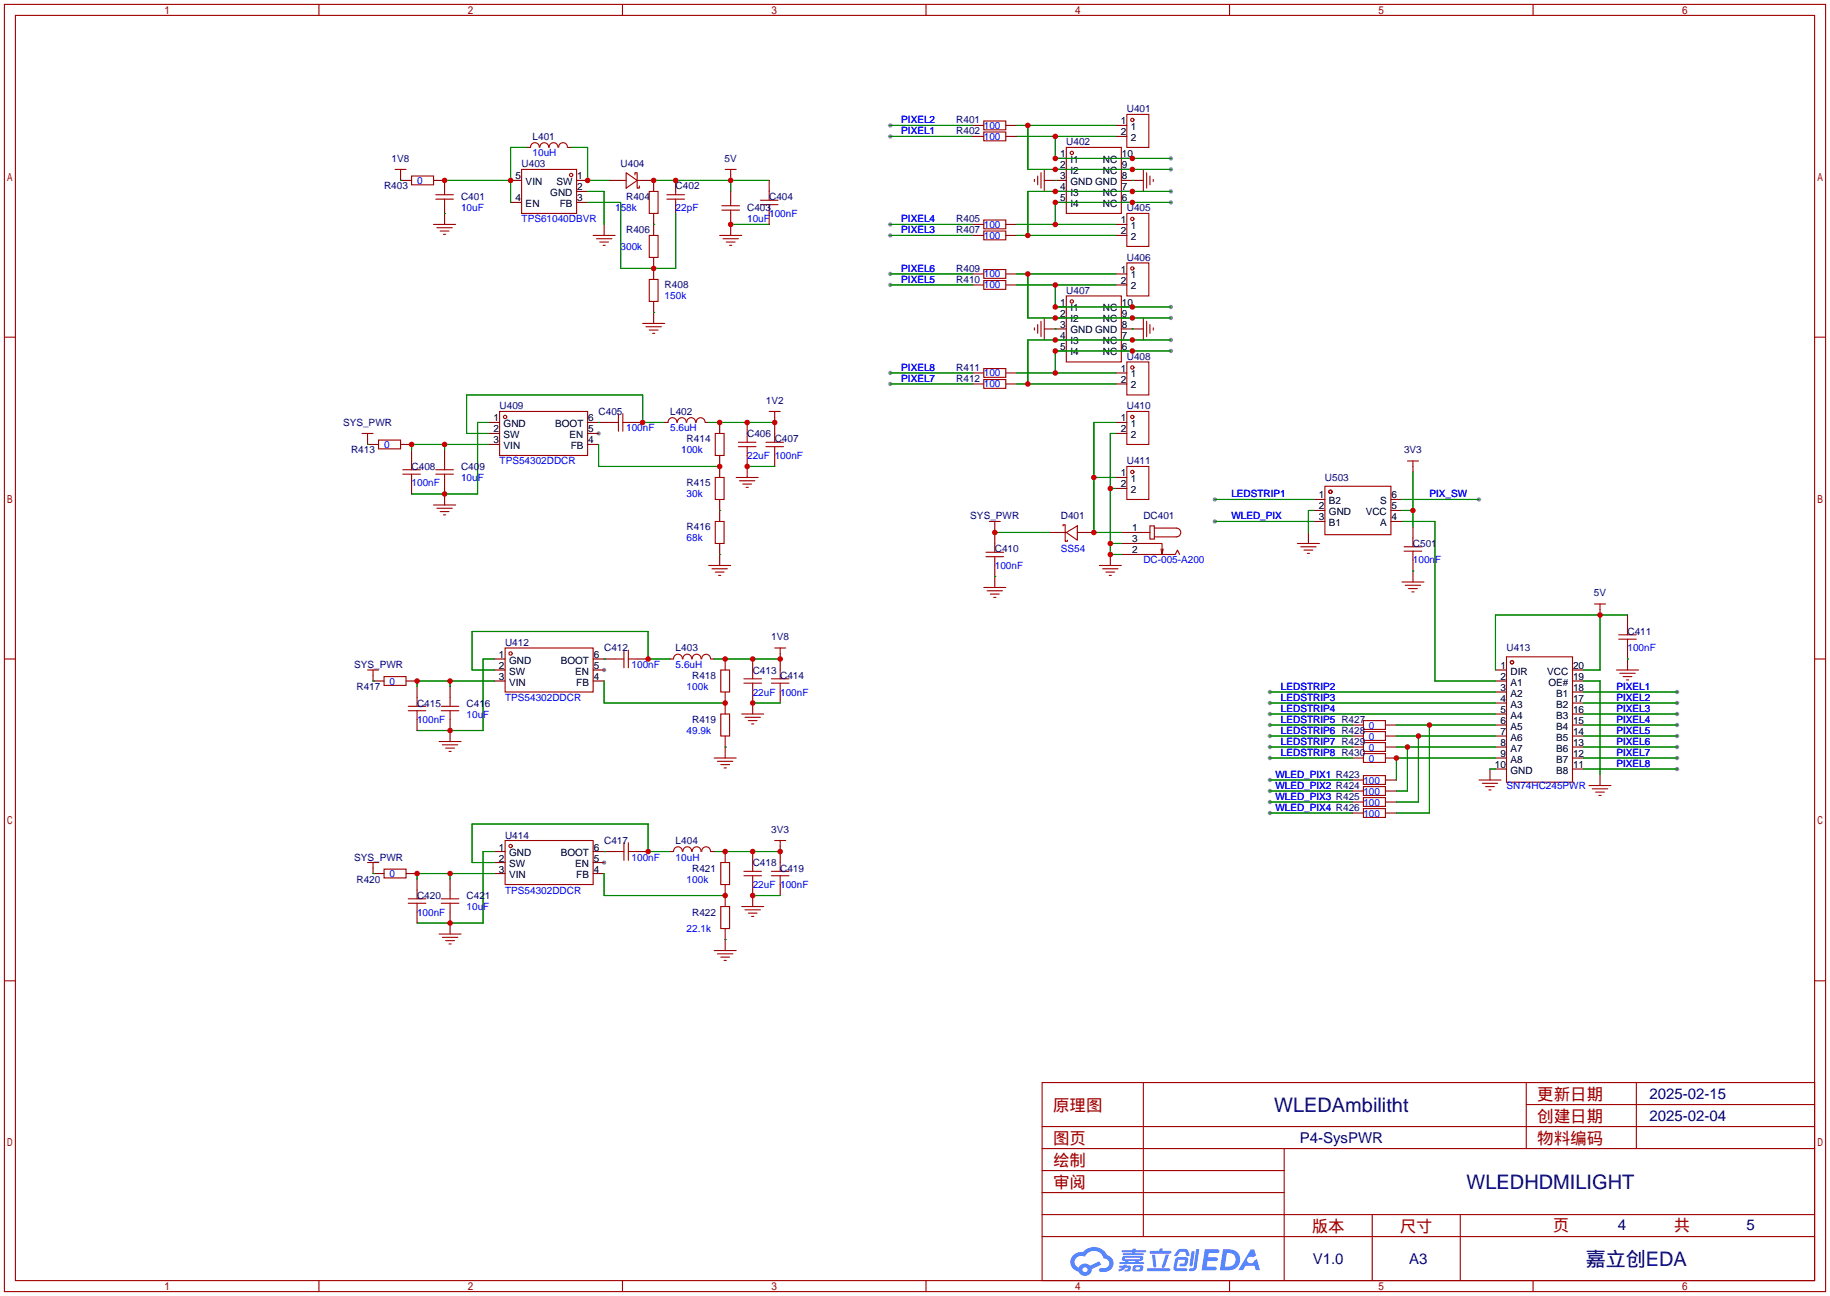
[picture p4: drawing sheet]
<svg xmlns="http://www.w3.org/2000/svg" width="422mm" height="299mm" viewBox="0 0 422 299" stroke-linecap="round" stroke-linejoin="round" font-family="sans-serif">
<g fill="#999">
<circle cx="138.2" cy="100.1" r=".51"/>
<circle cx="139.4" cy="154.7" r=".51"/>
<circle cx="139.4" cy="199.1" r=".51"/>
<circle cx="293.1" cy="159.8" r=".51"/>
<circle cx="293.1" cy="162.3" r=".51"/>
<circle cx="293.1" cy="164.8" r=".51"/>
<circle cx="387.1" cy="159.8" r=".51"/>
<circle cx="387.1" cy="162.3" r=".51"/>
<circle cx="387.1" cy="164.8" r=".51"/>
<circle cx="387.1" cy="167.4" r=".51"/>
<circle cx="387.1" cy="169.9" r=".51"/>
<circle cx="387.1" cy="172.5" r=".51"/>
<circle cx="387.1" cy="175" r=".51"/>
<circle cx="387.1" cy="177.5" r=".51"/>
<circle cx="270.3" cy="36.6" r=".51"/>
<circle cx="270.3" cy="39.1" r=".51"/>
<circle cx="270.3" cy="44.2" r=".51"/>
<circle cx="270.3" cy="46.7" r=".51"/>
<circle cx="205.5" cy="29" r=".51"/>
<circle cx="205.5" cy="31.5" r=".51"/>
<circle cx="205.5" cy="51.8" r=".51"/>
<circle cx="205.5" cy="54.4" r=".51"/>
<circle cx="205.5" cy="63.2" r=".51"/>
<circle cx="205.5" cy="65.8" r=".51"/>
<circle cx="205.5" cy="86.1" r=".51"/>
<circle cx="205.5" cy="88.6" r=".51"/>
<circle cx="341.4" cy="115.3" r=".51"/>
<circle cx="280.4" cy="115.3" r=".51"/>
<circle cx="280.4" cy="120.4" r=".51"/>
<circle cx="293.1" cy="167.4" r=".51"/>
<circle cx="293.1" cy="169.9" r=".51"/>
<circle cx="293.1" cy="172.5" r=".51"/>
<circle cx="293.1" cy="175" r=".51"/>
<circle cx="293.1" cy="180.1" r=".51"/>
<circle cx="293.1" cy="182.6" r=".51"/>
<circle cx="293.1" cy="185.2" r=".51"/>
<circle cx="270.3" cy="78.5" r=".51"/>
<circle cx="293.1" cy="187.7" r=".51"/>
<circle cx="270.3" cy="73.4" r=".51"/>
<circle cx="270.3" cy="70.9" r=".51"/>
<circle cx="270.3" cy="81" r=".51"/>
</g>
<g fill="none" stroke="#a10000" stroke-width=".25">
<path d="M1 1h420.4v297.2h-420.4zM3.6 3.6h415.2v292.1h-415.2zM73.6 1v2.6M143.7 1v2.6M213.7 1v2.6M283.8 1v2.6M353.9 1v2.6M1 77.9h2.6M418.8 77.9h2.6M1 152.1h2.6M418.8 152.1h2.6M1 226.4h2.6"/>
<path d="M418.8 226.4h2.6M240.5 249.9h178.3v45.8h-178.3zM263.9 249.9v35.6M352.3 249.9v15.3M352.3 255h66.5M377.7 249.9v15.3M240.5 270.3h55.9M240.5 265.2h178.3M240.5 275.3h55.9M240.5 260.1h178.3M296.4 265.2v30.5M73.6 295.7v2.5"/>
<path d="M143.7 295.7v2.5M213.7 295.7v2.5M240.5 285.5h178.3M240.5 280.4h178.3M283.8 295.7v2.5M316.7 280.4v15.3M337.1 280.4v15.3M353.9 295.7v2.5"/>
</g>
<g fill="#5487ff">
<path d="M278.1 288.4h2.7a.48 .48 0 0 1 .7 .4 .48 .48 0 0 1-.7 .5h-1.8l-.2 1h1.9a.43 .43 0 0 1 .4 .5 .43 .43 0 0 1-.5 .4h-1.9l-.2 1.2h1.7a.45 .45 0 0 1 .6 .2 .45 .45 0 0 1-.2 .6l-3.2 .1z"/>
<path d="M288.7 288.5h.8l.4 1.4-.7 .4a.84 .84 0 0 0-1.2 .2 .84 .84 0 0 0 .3 1.2 .84 .84 0 0 0 1.1-.4l.1-.3 .6-.3 .7 2.5h-.9l-.3-1h-2.1l-.6 1h-1.1z"/>
<path d="M275.1 288.9h.7l-.5 3.2a.36 .36 0 0 1-.4 .3 .36 .36 0 0 1-.3-.4z"/>
<path d="M276.1 288.4h.7l-.6 4.3a1.13 1.13 0 0 1-1.8 .6l.2-.4 .7-.1 .2-.2z"/>
<path d="M271.8 288.7l.6-.3 1-.1a.77 .77 0 0 1 .9 .6l.3 .9-.2 .2h-.5l-.3-.9-.2-.1h-1l-.7 1h-.6z"/>
<path d="M271.4 290.5l.5-.3h1.7a.81 .81 0 0 1 .7 .5 .81 .81 0 0 1-.2 .9 .81 .81 0 0 1-.9 .8h-.7a.32 .32 0 0 1-.3-.4 .32 .32 0 0 1 .4-.3h.7l.3-.9-1.7 .1-.3 1.9h2.2a.32 .32 0 0 1 .3 .4 .32 .32 0 0 1-.4 .3h-2.3l-.4-.4-.1-.5z"/>
<path d="M264.8 292.8h5a.33 .33 0 0 1 .4 .4 .33 .33 0 0 1-.4 .3h-4.9l-.1-.2z"/>
<path d="M269.1 289.6h.7l-.6 2.1a.98 .98 0 0 1-.8 1l-.3-.3z"/>
<path d="M265.9 289.7h.7l.3 2.6a.34 .34 0 0 1-.3 .3 .34 .34 0 0 1-.4-.2z"/>
<path d="M265.4 288.8h2.2l.2-.6h.6l-.1 .6h1.8a.32 .32 0 0 1 .3 .3 .32 .32 0 0 1-.4 .3h-4.5l-.1-.1z"/>
<path d="M258.4 292.2h.9l.1-.2h.7l-.1 .2h.9l.1 .2-.1 .9-1.3 .2v-.4h.6l.1-.4a.68 .68 0 0 0-.9 .4l-1.1 .5-.2-.5 1-.4h-.8z"/>
<path d="M259 288.6h2.4l.1-.3h.7l-.1 .3h2.2l.3 .3-.3 .2h-2.2l-.1 .3h1.8l.2 .2-.2 .2h-4.5l-.1-.4h2l.1-.3h-2.3l-.1-.1z"/>
<path d="M282.3 288.4l-.7 4.9h1.6a2.5 2.5 0 0 0 3.1-2.5 2.5 2.5 0 0 0-3.1-2.4zM283.2 289.3a1.65 1.65 0 0 1 2 1.7 1.65 1.65 0 0 1-2.2 1.4h-.3z"/>
<path d="M259.1 290.2l-.1 .7 .6 .2 .1 .3h-1.3l.1 .4h5.4l.2-.2-.2-.2h-1.2l.2-.3a.7 .7 0 0 0 .8-.2 .7 .7 0 0 0 0-.9h-4.1zM259.7 290.4l3.5 .1-.2 .3h-3.2zM260.4 291.1h1.7l-.2 .3h-1.4z"/>
<path d="M261.6 292.3a1.05 1.05 0 0 0-.1 1.2 2.91 2.91 0 0 0 2.2-.2 .98 .98 0 0 0 0-1.1l-1.6-.1zM262.2 292.6h.8l.1 .3-.2 .2h-.8z"/>
<path d="M247.8 289.7a2.23 2.23 0 0 0-.6 2.3 2.23 2.23 0 0 0 1.8 1.6 1.58 1.58 0 0 0 1.7 1 1.58 1.58 0 0 0 1.3-1.6l2.2-1-.5-.8-2.1 1a1.65 1.65 0 0 0-2.6 .5 1.47 1.47 0 0 1-.8-2.1 1.47 1.47 0 0 1 2.2-.4 2.3 2.3 0 0 1 2.3-1.4 2.3 2.3 0 0 1 2.1 1.8 1.12 1.12 0 0 1 1.3 1 1.12 1.12 0 0 1-1.2 1.2h-.7a.45 .45 0 0 0-.5 .3 .45 .45 0 0 0 .4 .6 2.21 2.21 0 0 0 2.2-.6 2.21 2.21 0 0 0 .5-2.3 2.13 2.13 0 0 0-1.3-1 3.3 3.3 0 0 0-5.5-.7l-1.2 .1zM249.9 293.2a.57 .57 0 0 1 1.1 0 .57 .57 0 0 1-1.1 0z"/>
</g>
<g fill="none" stroke="#a10000" stroke-width=".25">
<path d="M91.2 39.1h2.5M92.5 39.1v1.3M120.4 39.1h12.7v10.2h-12.7zM122.5 34a1.01 1.01 0 0 1 1-1.1 1.01 1.01 0 0 1 1 1.1M124.6 34a1.01 1.01 0 0 1 1-1.1 1.01 1.01 0 0 1 1 1.1M126.8 34a1.01 1.01 0 0 1 1-1.1 1.01 1.01 0 0 1 1 1.1M129 34a1.01 1.01 0 0 1 1-1.1 1.01 1.01 0 0 1 1 1.1M144.5 39.9l2.6 1.8-2.6 1.7zM167.4 39.1h2.5M168.7 39.1v1.3M227.1 27.9h5.1v2.1h-5.1zM227.1 30.5h5.1v2h-5.1z"/>
<path d="M240.3 39.9v3.5M241 39.1v5.1M246.1 34h12.7v15.3h-12.7zM260.1 26.4h5.1v7.6h-5.1zM263.9 39.1v5.1M264.7 39.9v3.5M95 40.6h5.1v2.1h-5.1zM100.1 51.8h5.1M100.6 46h4M100.6 45h4M100.8 52.6h3.6M101.6 53.3h2"/>
<path d="M102.4 54.1h.5M102.6 44.2v.8M102.6 46v.7M136.9 54.4h5.1M137.7 55.1h3.5M138.4 55.9h2.1M139.2 56.6h.5M143.3 41.7h1.2M146.6 40.4v-.5h.5v3.5h.5v-.5M147.1 41.7h1.2M149.9 44.2h2v5.1h-2zM149.9 54.4h2v5h-2z"/>
<path d="M153.9 46h4.1M153.9 45h4.1M156 44.2v.8M156 46v.7M166.1 54.4h5.1M166.6 48.5h4.1M166.6 47.5h4.1M166.9 55.1h3.5M167.6 55.9h2.1M168.4 56.6h.5M168.7 46.7v.8M168.7 48.5v.8"/>
<path d="M175.5 47.2h4.1M175.5 46.2h4.1M177.5 44.2v2M177.5 47.2v2.1M227.1 50.8h5.1v2h-5.1zM227.1 53.3h5.1v2.1h-5.1zM238.8 41.4v.5M239.5 40.6v2.1M260.1 49.3h5.1v7.6h-5.1zM265.4 40.6v2.1M266.2 41.4v.5M148.3 74.7h5.1"/>
<path d="M149.1 75.4h3.6M149.9 64.5h2v5.1h-2zM149.9 76.2h2M150.6 77h.5M227.1 62.2h5.1v2.1h-5.1zM227.1 64.8h5.1v2h-5.1zM238.8 75.7v.5M239.5 74.9v2.1M240.3 74.2v3.5M241 73.4v5.1M246.1 68.3h12.7v15.3h-12.7zM260.1 60.7h5.1v7.6h-5.1z"/>
<path d="M263.9 73.4v5.1M264.7 74.2v3.5M265.4 74.9v2.1M266.2 75.7v.5M115.3 95h20.3v10.2h-20.3zM140.7 97.5h2M142.7 95.5v4.1M143.8 95.5v4.1M143.8 97.5h2M154.2 97.5a1.01 1.01 0 0 1 1-1.1 1.01 1.01 0 0 1 1 1.1M156.4 97.5a1.01 1.01 0 0 1 1-1.1 1.01 1.01 0 0 1 1 1.1M158.5 97.5a1.01 1.01 0 0 1 1-1.1 1.01 1.01 0 0 1 1 1.1"/>
<path d="M160.7 97.5a1.01 1.01 0 0 1 1-1.1 1.01 1.01 0 0 1 1 1.1M177.5 95h2.6M178.8 95v1.3M227.1 85.1h5.1v2h-5.1zM227.1 87.6h5.1v2.1h-5.1zM260.1 95h5.1v7.6h-5.1zM260.1 83.6h5.1v7.6h-5.1zM83.6 100.1h2.5M84.8 100.1v1.2M87.4 101.6h5.1v2h-5.1zM93 109.5h4M93 108.5h4"/>
<path d="M95 106.4v2.1M95 109.5v2M100.1 116.6h5.1M100.6 109.5h4M100.6 108.5h4M100.8 117.3h3.6M101.6 118.1h2M102.4 118.9h.5M102.6 106.4v2.1M102.6 109.5v2M165.1 100.1h2v5.1h-2zM165.1 110.2h2v5.1h-2z"/>
<path d="M169.9 110.2h5.1M170.4 102.1h4.1M170.4 103.1h4.1M170.7 111h3.5M171.4 111.8h2.1M172.2 112.5h.5M172.5 100.1v2M172.5 103.1v2.1M176.8 102.1h4M176.8 103.1h4M178.8 100.1v2M178.8 103.1v2.1"/>
<path d="M260.1 107.7h5.1v7.6h-5.1zM305.8 112.3h15.3v11.1h-15.3zM324.9 106.4h2.5M326.1 106.4v1.3M163.6 130.6h5.1M164.3 131.3h3.6M165.1 120.4h2v5.1h-2zM165.1 132.1h2M165.9 132.8h.5M227.1 135.6h5.1M227.6 128.5h4M227.6 127.5h4"/>
<path d="M227.8 136.4h3.6M228.3 120.4h2.6M228.6 137.2h2M229.4 137.9h.5M229.6 120.4v1.3M229.6 125.5v2M229.6 128.5v2.1M245.4 121.4v-.2h.5v3.8h.5v-.3M246.1 122.9l2.6-1.5v3.3zM253.7 130.6h5.1M254.5 131.3h3.6M255.3 132.1h2"/>
<path d="M256 132.8h.5M263.9 125.5h4.3v2.5l.3-1.3M263.9 128h7.4l.5-1 .5 1M263.9 122.9h1.5M265.4 121.4h1v3.1h-1zM266.4 121.9h5.1a1.02 1.02 0 0 1 1 1 1.02 1.02 0 0 1-1 1.1h-5.1M268 126.7l.2 1.3M299.5 125.5h5M300.2 126.2h3.6M301 127h2M301.8 127.8h.5M323.6 134.4h5.1"/>
<path d="M324.1 126.2h4.1M324.1 127.3h4.1M324.4 135.1h3.5M325.1 135.9h2.1M325.9 136.7h.5M326.1 124.2v2M326.1 127.3v2M368 139.4h2.6M369.3 139.4v1.3M84.8 154.7h2.6M86.1 154.7v1.3M88.6 156.2h5.1v2h-5.1z"/>
<path d="M116.6 149.6h20.3v10.2h-20.3zM142 152.1h2M144 150.1v4.1M145 150.1v4.1M145 152.1h2.1M155.5 152.1a1.01 1.01 0 0 1 1-1.1 1.01 1.01 0 0 1 1 1.1M157.6 152.1a1.01 1.01 0 0 1 1-1.1 1.01 1.01 0 0 1 1.1 1.1M159.8 152.1a1.01 1.01 0 0 1 1-1.1 1.01 1.01 0 0 1 1 1.1M162 152.1a1.01 1.01 0 0 1 1-1 1.01 1.01 0 0 1 1 1M166.4 154.7h2v5.1h-2zM171.7 156.7h4.1M171.7 157.7h4.1"/>
<path d="M173.7 154.7v2M173.7 157.7v2.1M178.1 156.7h4M178.1 157.7h4M178.8 149.6h2.6M180.1 149.6v1.3M180.1 154.7v2M180.1 157.7v2.1M347.7 151.6h15.3v29h-15.3zM373.1 154.7h5.1M373.6 147.6h4.1M373.6 146.6h4.1"/>
<path d="M373.9 155.4h3.5M374.6 156.2h2.1M375.4 157h.5M375.7 144.5v2.1M375.7 147.6v2M94.2 164.1h4.1M94.2 163.1h4.1M96.3 161v2.1M96.3 164.1v2M101.3 171.2h5.1M101.9 164.1h4M101.9 163.1h4"/>
<path d="M102.1 172h3.6M102.9 172.7h2M103.6 173.5h.5M103.9 161v2.1M103.9 164.1v2M164.8 175h5.1M165.6 175.8h3.6M166.4 164.8h2v5.1h-2zM166.4 176.5h2M167.1 177.3h.5M171.2 164.8h5.1M172 165.6h3.5"/>
<path d="M172.7 166.4h2.1M173.5 167.1h.5M314.7 166.4h5.1v2h-5.1zM314.7 168.9h5.1v2h-5.1zM314.7 171.4h5.1v2.1h-5.1zM314.7 174h5.1v2h-5.1zM314.7 179.1h5.1v2h-5.1zM84.8 199.1h2.6M86.1 199.1v1.3M116.6 194.1h20.3v10.1h-20.3zM142 196.6h2M144 194.6v4"/>
<path d="M145 194.6v4M145 196.6h2.1M155.5 196.6a1.01 1.01 0 0 1 1-1.1 1.01 1.01 0 0 1 1 1.1M157.6 196.6a1.01 1.01 0 0 1 1-1.1 1.01 1.01 0 0 1 1.1 1.1M159.8 196.6a1.01 1.01 0 0 1 1-1.1 1.01 1.01 0 0 1 1 1.1M162 196.6a1.01 1.01 0 0 1 1-1.1 1.01 1.01 0 0 1 1 1.1M166.4 199.1h2v5.1h-2zM173.7 199.1v2.1M178.8 194.1h2.6M180.1 194.1v1.2M180.1 199.1v2.1M314.7 181.6h5.1v2h-5.1z"/>
<path d="M314.7 184.1h5.1v2.1h-5.1zM314.7 186.7h5.1v2h-5.1zM341.4 180.1h5.1M342.1 180.8h3.6M342.9 181.6h2M343.7 182.4h.5M366.8 181.4h5.1M367.5 182.1h3.6M368.3 182.9h2M369.1 183.6h.5M88.6 200.7h5.1v2h-5.1zM94.2 208.5h4.1"/>
<path d="M94.2 207.5h4.1M96.3 205.5v2M96.3 208.5v2.1M101.3 215.6h5.1M101.9 208.5h4M101.9 207.5h4M102.1 216.4h3.6M102.9 217.2h2M103.6 217.9h.5M103.9 205.5v2M103.9 208.5v2.1M164.8 219.5h5.1"/>
<path d="M166.4 209.3h2v5.1h-2zM171.2 209.3h5.1M171.7 201.2h4.1M171.7 202.2h4.1M172 210.1h3.5M172.7 210.8h2.1M173.5 211.6h.5M173.7 202.2v2M178.1 201.2h4M178.1 202.2h4M180.1 202.2v2M165.6 220.2h3.6"/>
<path d="M166.4 221h2M167.1 221.7h.5"/>
<circle cx="247.4" cy="35.3" r=".38"/>
<circle cx="261.4" cy="27.7" r=".38"/>
<circle cx="131.8" cy="40.4" r=".38"/>
<circle cx="261.4" cy="50.5" r=".38"/>
<circle cx="247.4" cy="69.6" r=".38"/>
<circle cx="261.4" cy="62" r=".38"/>
<circle cx="116.6" cy="96.3" r=".38"/>
<circle cx="261.4" cy="84.8" r=".38"/>
<circle cx="261.4" cy="96.3" r=".38"/>
<circle cx="261.4" cy="109" r=".38"/>
<circle cx="307.1" cy="113.5" r=".38"/>
<circle cx="117.9" cy="150.9" r=".38"/>
<circle cx="349" cy="152.9" r=".38"/>
<circle cx="117.9" cy="195.3" r=".38"/>
</g>
<g fill="none" stroke="#870000" stroke-width=".25">
<path d="M121.7 34h.7M131.1 34h.7M224.5 29h2.6M224.5 31.5h2.6M232.2 29h2.5M232.2 31.5h2.5M243.6 36.6h2.5M243.6 39.1h2.5M257.6 29h2.5M257.6 31.5h2.5M258.8 36.6h2.6M258.8 39.1h2.6"/>
<path d="M92.5 40.4v1.3h2.5M100.1 41.7h2.5v2.5M102.6 46.7v5.1M117.9 41.7h2.5M117.9 46.7h2.5M133.1 41.7h2.5M133.1 44.2h2.5M133.1 46.7h2.5M139.4 51.8v2.6M140.7 41.7h2.6M148.3 41.7h2.6v2.5M150.9 49.3v5.1"/>
<path d="M150.9 59.4v5.1M156 41.7v2.5M156 46.7v2.6M168.7 40.4v1.3M168.7 44.2v2.5M168.7 49.3v5.1M177.5 41.7v2.5M177.5 49.3v2.5M224.5 51.8h2.6M224.5 54.4h2.6M232.2 51.8h2.5M232.2 54.4h2.5"/>
<path d="M241 41.7h5.1M243.6 44.2h2.5M243.6 46.7h2.5M257.6 51.8h2.5M257.6 54.4h2.5M258.8 41.7h5.1M258.8 44.2h2.6M258.8 46.7h2.6M150.9 69.6v5.1M224.5 63.2h2.6M224.5 65.8h2.6M232.2 63.2h2.5"/>
<path d="M232.2 65.8h2.5M241 75.9h5.1M243.6 70.9h2.5M243.6 73.4h2.5M243.6 78.5h2.5M257.6 63.2h2.5M257.6 65.8h2.5M258.8 70.9h2.6M258.8 73.4h2.6M258.8 75.9h5.1M258.8 78.5h2.6M112.8 97.5h2.5"/>
<path d="M135.6 97.5h5.1M145.8 97.5h2.5M153.4 97.5h.8M162.8 97.5h.8M166.1 97.5v2.6M172.5 97.5v2.6M178.8 96.3v3.8M224.5 86.1h2.6M224.5 88.6h2.6M232.2 86.1h2.5M232.2 88.6h2.5M243.6 81h2.5"/>
<path d="M257.6 97.5h2.5M257.6 86.1h2.5M257.6 88.6h2.5M258.8 81h2.6M84.8 101.3v1.3h2.6M92.5 102.6h2.5M95 103.9v2.5M95 111.5v2.5M102.6 103.9v2.5M102.6 111.5v5.1M112.8 100.1h2.5M112.8 102.6h2.5"/>
<path d="M135.6 100.1h2.6M135.6 102.6h2.6M166.1 105.2v5M166.1 115.3v5.1M172.5 105.2v5M178.8 105.2v2.5M257.6 100.1h2.5M257.6 110.2h2.5M257.6 112.8h2.5M303.3 115.3h2.5M303.3 117.9h2.5M321.1 115.3h2.5"/>
<path d="M321.1 117.9h2.5M326.1 107.7v1.3M166.1 125.5v5.1M229.6 121.7v3.8M229.6 130.6v5M242.3 122.9h3.8M248.7 122.9h3.8M256.3 128v2.6M258.8 125.5h5.1M258.8 128h5.1M258.8 122.9h5.1M302 122.9v2.6"/>
<path d="M303.3 120.4h2.5M321.1 120.4h2.5M326.1 121.7v2.5M326.1 129.3v5.1M86.1 156v1.2h2.5M93.7 157.2h2.6M96.3 158.5v2.5M103.9 158.5v2.5M114 152.1h2.6M114 154.7h2.6M114 157.2h2.6M136.9 152.1h5.1"/>
<path d="M136.9 154.7h2.5M136.9 157.2h2.5M147.1 152.1h2.5M154.7 152.1h.7M164.1 152.1h.7M167.4 152.1v2.6M167.4 159.8v5M173.7 152.1v2.6M173.7 159.8v5M180.1 150.9v3.8M180.1 159.8v2.5M345.2 154.7h2.5"/>
<path d="M345.2 157.2h2.5M345.2 159.8h2.5M363 154.7h2.5M363 157.2h2.5M363 159.8h2.5M369.3 140.7v1.3M375.7 142v2.5M375.7 149.6v5.1M96.3 166.1v2.6M103.9 166.1v5.1M167.4 169.9v5.1M312.2 167.4h2.5"/>
<path d="M312.2 169.9h2.5M312.2 172.5h2.5M312.2 175h2.5M319.8 167.4h2.5M319.8 169.9h2.5M319.8 172.5h2.5M319.8 175h2.5M343.9 177.5v2.6M345.2 162.3h2.5M345.2 164.8h2.5M345.2 167.4h2.5M345.2 169.9h2.5"/>
<path d="M345.2 172.5h2.5M345.2 175h2.5M345.2 177.5h2.5M363 162.3h2.5M363 164.8h2.5M363 167.4h2.5M363 169.9h2.5M363 172.5h2.5M363 175h2.5M363 177.5h2.5M369.3 178.8v2.6M114 196.6h2.6"/>
<path d="M114 199.1h2.6M136.9 196.6h5.1M136.9 199.1h2.5M147.1 196.6h2.5M154.7 196.6h.7M164.1 196.6h.7M167.4 196.6v2.5M173.7 196.6v2.5M180.1 195.3v3.8M312.2 180.1h2.5M312.2 182.6h2.5M312.2 185.2h2.5"/>
<path d="M312.2 187.7h2.5M319.8 180.1h2.5M319.8 182.6h2.5M319.8 185.2h2.5M319.8 187.7h2.5M86.1 200.4v1.3h2.5M93.7 201.7h2.6M96.3 202.9v2.6M96.3 210.6v2.5M103.9 202.9v2.6M103.9 210.6v5M114 201.7h2.6"/>
<path d="M136.9 201.7h2.5M167.4 204.2v5.1M167.4 214.4v5.1M173.7 204.2v5.1M180.1 204.2v2.6"/>
</g>
<g fill="none" stroke="#008700" stroke-width=".25">
<path d="M121.7 34h-3.8v12.7M131.8 34h3.8v7.7h5.1M205.5 31.5h19M205.5 29h19M234.7 31.5h22.9M234.7 29h22.9M237.2 29v10.1h33.1M243.6 31.5v5.1h26.7M92.5 41.7h.1M102.6 49.3h.1M102.6 41.7h15.3M135.6 44.2h3.8v7.6"/>
<path d="M135.6 46.7h7.7v15.3h12.7v-12.7M150.9 51.8h.1M150.9 41.7h26.6M168.7 41.7v2.5M168.7 51.8h8.8M205.5 51.8h19M205.5 54.4h19M234.7 51.8h22.9M234.7 54.4h22.9M243.6 41.7h.1M261.4 41.7h.1M270.3 44.2h-33.1v10.2"/>
<path d="M270.3 46.7h-26.7v5.1M150.9 72.1h.1M205.5 63.2h19M205.5 65.8h19M234.7 63.2h22.9M234.7 65.8h22.9M237.2 63.2v10.2h33.1M243.6 75.9h.1M243.6 65.8v5.1h26.7M261.4 75.9h.1M270.3 78.5h-33.1v10.1M112.8 97.5h-2.6v16.5h-15.2"/>
<path d="M138.2 97.5h.1M153.4 97.5h-5.1v-6.3h-40.6v8.9h5.1M163.6 97.5h15.2M205.5 86.1h19M205.5 88.6h19M234.7 86.1h22.9M234.7 88.6h22.9M257.6 97.5h-5.1v25.4h6.3M270.3 81h-26.7v5.1M84.8 102.6h.1M102.6 102.6v1.3M112.8 102.6h-17.8v1.3"/>
<path d="M138.2 102.6v5.1h27.9M166.1 117.9h.1M172.5 107.7h6.3M252.5 110.2h5.1M256.3 112.8h1.3M257.6 100.1h-1.3v27.9h2.5M280.4 115.3h22.9M303.3 117.9h-1.3v5M323.6 115.3h17.8M323.6 117.9h2.5M326.1 109v12.7M166.1 128h.1"/>
<path d="M229.6 133.1h.1M229.6 122.9h12.7M256.3 125.5h2.5M280.4 120.4h22.9M323.6 120.4h7.6v36.8h14M326.1 131.8h.1M86.1 157.2h.1M103.9 157.2v1.3M114 152.1h-2.5v16.6h-15.2M114 157.2h-17.7v1.3M139.4 152.1h.1M139.4 157.2v5.1h28"/>
<path d="M154.7 152.1h-5.1v-6.3h-40.6v8.9h5M164.8 152.1h15.3M293.1 159.8h52.1M365.5 157.2h3.8v21.6M365.5 159.8h21.6M369.3 142v12.7h-3.8M375.7 152.1h.1M375.7 142h-30.5v12.7M167.4 172.5h.1M173.7 162.3h6.4M293.1 162.3h52.1M293.1 164.8h52.1"/>
<path d="M293.1 167.4h19.1M293.1 169.9h19.1M293.1 172.5h19.1M293.1 175h19.1M322.3 167.4h22.9M322.3 169.9h22.9M322.3 172.5h22.9M324.9 172.5v10.1h-2.6M327.4 169.9v15.3h-5.1M329.9 167.4v20.3h-7.6M343.9 177.5h1.3M345.2 175h-22.9v5.1"/>
<path d="M365.5 162.3h21.6M365.5 177.5h21.6M365.5 164.8h21.6M365.5 167.4h21.6M365.5 169.9h21.6M365.5 172.5h21.6M365.5 175h21.6M114 196.6h-2.5v16.5h-15.2M139.4 196.6h.1M154.7 196.6h-5.1v-6.4h-40.6v8.9h5M164.8 196.6h15.3M293.1 187.7h19.1"/>
<path d="M293.1 185.2h19.1M293.1 182.6h19.1M293.1 180.1h19.1M86.1 201.7h.1M103.9 201.7v1.2M114 201.7h-17.7v1.2M139.4 201.7v5.1h28M167.4 216.9h.1M173.7 206.8h6.4"/>
</g>
<g fill="#c00">
<circle cx="102.6" cy="114" r=".63"/>
<circle cx="102.6" cy="102.6" r=".63"/>
<circle cx="95" cy="102.6" r=".63"/>
<circle cx="148.3" cy="97.5" r=".63"/>
<circle cx="172.5" cy="107.7" r=".63"/>
<circle cx="172.5" cy="97.5" r=".63"/>
<circle cx="178.8" cy="97.5" r=".63"/>
<circle cx="166.1" cy="97.5" r=".63"/>
<circle cx="166.1" cy="107.7" r=".63"/>
<circle cx="103.9" cy="168.7" r=".63"/>
<circle cx="103.9" cy="157.2" r=".63"/>
<circle cx="96.3" cy="157.2" r=".63"/>
<circle cx="149.6" cy="152.1" r=".63"/>
<circle cx="173.7" cy="162.3" r=".63"/>
<circle cx="173.7" cy="152.1" r=".63"/>
<circle cx="180.1" cy="152.1" r=".63"/>
<circle cx="167.4" cy="152.1" r=".63"/>
<circle cx="167.4" cy="162.3" r=".63"/>
<circle cx="103.9" cy="213.1" r=".63"/>
<circle cx="103.9" cy="201.7" r=".63"/>
<circle cx="96.3" cy="201.7" r=".63"/>
<circle cx="149.6" cy="196.6" r=".63"/>
<circle cx="173.7" cy="206.8" r=".63"/>
<circle cx="173.7" cy="196.6" r=".63"/>
<circle cx="180.1" cy="196.6" r=".63"/>
<circle cx="167.4" cy="196.6" r=".63"/>
<circle cx="167.4" cy="206.8" r=".63"/>
<circle cx="117.9" cy="41.7" r=".63"/>
<circle cx="102.6" cy="41.7" r=".63"/>
<circle cx="135.6" cy="41.7" r=".63"/>
<circle cx="156" cy="41.7" r=".63"/>
<circle cx="150.9" cy="41.7" r=".63"/>
<circle cx="168.7" cy="41.7" r=".63"/>
<circle cx="168.7" cy="51.8" r=".63"/>
<circle cx="150.9" cy="62" r=".63"/>
<circle cx="369.3" cy="142" r=".63"/>
<circle cx="243.6" cy="31.5" r=".63"/>
<circle cx="243.6" cy="36.6" r=".63"/>
<circle cx="261.4" cy="36.6" r=".63"/>
<circle cx="237.2" cy="29" r=".63"/>
<circle cx="243.6" cy="39.1" r=".63"/>
<circle cx="261.4" cy="39.1" r=".63"/>
<circle cx="261.4" cy="44.2" r=".63"/>
<circle cx="243.6" cy="44.2" r=".63"/>
<circle cx="237.2" cy="54.4" r=".63"/>
<circle cx="243.6" cy="46.7" r=".63"/>
<circle cx="243.6" cy="51.8" r=".63"/>
<circle cx="261.4" cy="46.7" r=".63"/>
<circle cx="229.6" cy="122.9" r=".63"/>
<circle cx="256.3" cy="125.5" r=".63"/>
<circle cx="256.3" cy="128" r=".63"/>
<circle cx="256.3" cy="112.8" r=".63"/>
<circle cx="252.5" cy="110.2" r=".63"/>
<circle cx="252.5" cy="122.9" r=".63"/>
<circle cx="326.1" cy="117.9" r=".63"/>
<circle cx="329.9" cy="167.4" r=".63"/>
<circle cx="327.4" cy="169.9" r=".63"/>
<circle cx="324.9" cy="172.5" r=".63"/>
<circle cx="322.3" cy="175" r=".63"/>
<circle cx="243.6" cy="78.5" r=".63"/>
<circle cx="261.4" cy="78.5" r=".63"/>
<circle cx="237.2" cy="88.6" r=".63"/>
<circle cx="261.4" cy="73.4" r=".63"/>
<circle cx="243.6" cy="73.4" r=".63"/>
<circle cx="237.2" cy="63.2" r=".63"/>
<circle cx="261.4" cy="70.9" r=".63"/>
<circle cx="243.6" cy="70.9" r=".63"/>
<circle cx="243.6" cy="65.8" r=".63"/>
<circle cx="261.4" cy="81" r=".63"/>
<circle cx="243.6" cy="81" r=".63"/>
<circle cx="243.6" cy="86.1" r=".63"/>
</g>
<g font-size="4.6" fill="#000080">
<text x="294.1" y="256.6">WLEDAmbilitht</text>
<text x="338.5" y="274.4">WLEDHDMILIGHT</text>
<text x="366" y="292.2">嘉立创EDA</text>
</g>
<g font-size="3.8" fill="#a00000">
<text x="243.1" y="256.5">原理图</text>
<text x="354.8" y="254">更新日期</text>
<text x="354.8" y="259.1">创建日期</text>
<text x="243.1" y="269.2">绘制</text>
<text x="243.1" y="264.2">图页</text>
<text x="354.8" y="264.2">物料编码</text>
<text x="243.1" y="274.3">审阅</text>
<text x="302.8" y="284.5">版本</text>
<text x="323.1" y="284.5">尺寸</text>
<text x="358.4" y="284.2">页</text>
<text x="386.3" y="284.2">共</text>
</g>
<g font-size="3.5" fill="#000080">
<text x="380.7" y="253.7">2025-02-15</text>
<text x="300" y="263.8">P4-SysPWR</text>
<text x="380.7" y="258.8">2025-02-04</text>
<text x="373.4" y="283.9">4</text>
<text x="403.2" y="283.9">5</text>
<text x="303" y="291.8">V1.0</text>
<text x="325.3" y="291.8">A3</text>
</g>
<g font-size="2.3" fill="#00f">
<text x="208" y="28.5">PIXEL2</text>
<text x="227.1" y="29.8">100</text>
<text x="208" y="31">PIXEL1</text>
<text x="227.1" y="32.3">100</text>
<text x="122.9" y="36.1">10uH</text>
<text x="96.3" y="42.5">0</text>
<text x="106.4" y="48.8">10uF</text>
<text x="120.4" y="51.4">TPS61040DBVR</text>
<text x="142" y="48.8">158k</text>
<text x="156" y="48.8">22pF</text>
<text x="172.5" y="51.4">10uF</text>
<text x="177.5" y="50.1">100nF</text>
<text x="208" y="51.4">PIXEL4</text>
<text x="208" y="53.9">PIXEL3</text>
<text x="227.1" y="52.6">100</text>
<text x="143.3" y="57.7">300k</text>
<text x="227.1" y="55.2">100</text>
<text x="208" y="62.8">PIXEL6</text>
<text x="208" y="65.3">PIXEL5</text>
<text x="227.1" y="64.1">100</text>
<text x="153.4" y="69.1">150k</text>
<text x="227.1" y="66.6">100</text>
<text x="208" y="85.6">PIXEL8</text>
<text x="208" y="88.2">PIXEL7</text>
<text x="227.1" y="86.9">100</text>
<text x="227.1" y="89.5">100</text>
<text x="144.5" y="99.6">100nF</text>
<text x="154.7" y="99.6">5.6uH</text>
<text x="88.6" y="103.4">0</text>
<text x="115.3" y="107.2">TPS54302DDCR</text>
<text x="157.2" y="104.7">100k</text>
<text x="172.5" y="106">22uF</text>
<text x="178.8" y="106">100nF</text>
<text x="95" y="112.3">100nF</text>
<text x="106.4" y="111">10uF</text>
<text x="158.5" y="114.9">30k</text>
<text x="284.2" y="114.9">LEDSTRIP1</text>
<text x="284.2" y="119.9">WLED_PIX</text>
<text x="329.9" y="114.9">PIX_SW</text>
<text x="158.5" y="125">68k</text>
<text x="229.6" y="131.4">100nF</text>
<text x="244.9" y="127.6">SS54</text>
<text x="263.9" y="130.1">DC-005-A200</text>
<text x="326.1" y="130.1">100nF</text>
<text x="145.8" y="154.2">100nF</text>
<text x="156" y="154.2">5.6uH</text>
<text x="375.7" y="150.4">100nF</text>
<text x="89.9" y="158">0</text>
<text x="116.6" y="161.8">TPS54302DDCR</text>
<text x="158.5" y="159.3">100k</text>
<text x="173.7" y="160.6">22uF</text>
<text x="180.1" y="160.6">100nF</text>
<text x="295.7" y="159.3">LEDSTRIP2</text>
<text x="295.7" y="161.8">LEDSTRIP3</text>
<text x="373.1" y="159.3">PIXEL1</text>
<text x="373.1" y="161.8">PIXEL2</text>
<text x="96.3" y="166.9">100nF</text>
<text x="107.7" y="165.7">10uF</text>
<text x="295.7" y="164.4">LEDSTRIP4</text>
<text x="295.7" y="166.9">LEDSTRIP5 R427</text>
<text x="373.1" y="164.4">PIXEL3</text>
<text x="373.1" y="166.9">PIXEL4</text>
<text x="158.5" y="169.5">49.9k</text>
<text x="295.7" y="169.5">LEDSTRIP6 R428</text>
<text x="295.7" y="172">LEDSTRIP7 R429</text>
<text x="316" y="168.2">0</text>
<text x="316" y="170.7">0</text>
<text x="316" y="173.3">0</text>
<text x="373.1" y="169.5">PIXEL5</text>
<text x="373.1" y="172">PIXEL6</text>
<text x="294.4" y="179.6">WLED_PIX1 R423</text>
<text x="295.7" y="174.5">LEDSTRIP8 R430</text>
<text x="316" y="175.8">0</text>
<text x="373.1" y="174.5">PIXEL7</text>
<text x="373.1" y="177.1">PIXEL8</text>
<text x="294.4" y="182.2">WLED_PIX2 R424</text>
<text x="294.4" y="184.7">WLED_PIX3 R425</text>
<text x="314.7" y="180.9">100</text>
<text x="314.7" y="183.4">100</text>
<text x="314.7" y="186">100</text>
<text x="347.7" y="182.2">SN74HC245PWR</text>
<text x="294.4" y="187.2">WLED_PIX4 R426</text>
<text x="314.7" y="188.5">100</text>
<text x="89.9" y="202.5">0</text>
<text x="145.8" y="198.7">100nF</text>
<text x="156" y="198.7">10uH</text>
<text x="158.5" y="203.8">100k</text>
<text x="116.6" y="206.3">TPS54302DDCR</text>
<text x="173.7" y="205">22uF</text>
<text x="180.1" y="205">100nF</text>
<text x="96.3" y="211.4">100nF</text>
<text x="107.7" y="210.1">10uF</text>
<text x="158.5" y="215.2">22.1k</text>
</g>
<g font-size="2.3" fill="#000080">
<text x="220.7" y="28.5">R401</text>
<text x="260.1" y="26">U401</text>
<text x="122.9" y="32.3">L401</text>
<text x="220.7" y="31">R402</text>
<text x="246.1" y="33.6">U402</text>
<text x="90.4" y="37.4">1V8</text>
<text x="120.4" y="38.7">U403</text>
<text x="143.3" y="38.7">U404</text>
<text x="167.2" y="37.4">5V</text>
<text x="88.6" y="43.7">R403</text>
<text x="106.4" y="46.3">C401</text>
<text x="144.5" y="46.3">R404</text>
<text x="156" y="43.7">C402</text>
<text x="177.5" y="46.3">C404</text>
<text x="144.5" y="53.9">R406</text>
<text x="172.5" y="48.8">C403</text>
<text x="220.7" y="51.4">R405</text>
<text x="220.7" y="53.9">R407</text>
<text x="260.1" y="48.8">U405</text>
<text x="220.7" y="62.8">R409</text>
<text x="220.7" y="65.3">R410</text>
<text x="260.1" y="60.2">U406</text>
<text x="153.4" y="66.6">R408</text>
<text x="246.1" y="67.9">U407</text>
<text x="260.1" y="83.1">U408</text>
<text x="220.7" y="85.6">R411</text>
<text x="220.7" y="88.2">R412</text>
<text x="115.3" y="94.5">U409</text>
<text x="138.2" y="95.8">C405</text>
<text x="154.7" y="95.8">L402</text>
<text x="176.8" y="93.3">1V2</text>
<text x="260.1" y="94.5">U410</text>
<text x="79.2" y="98.3">SYS_PWR</text>
<text x="172.5" y="100.9">C406</text>
<text x="81" y="104.7">R413</text>
<text x="158.5" y="102.2">R414</text>
<text x="178.8" y="102.2">C407</text>
<text x="260.1" y="107.2">U411</text>
<text x="324.1" y="104.7">3V3</text>
<text x="95" y="108.5">C408</text>
<text x="106.4" y="108.5">C409</text>
<text x="158.5" y="112.3">R415</text>
<text x="305.8" y="111">U503</text>
<text x="224" y="119.9">SYS_PWR</text>
<text x="244.9" y="119.9">D401</text>
<text x="263.9" y="119.9">DC401</text>
<text x="158.5" y="122.5">R416</text>
<text x="229.6" y="127.6">C410</text>
<text x="326.1" y="126.3">C501</text>
<text x="367.9" y="137.7">5V</text>
<text x="116.6" y="149.1">U412</text>
<text x="178" y="147.9">1V8</text>
<text x="375.7" y="146.6">C411</text>
<text x="81.7" y="154.2">SYS_PWR</text>
<text x="139.4" y="150.4">C412</text>
<text x="156" y="150.4">L403</text>
<text x="173.7" y="155.5">C413</text>
<text x="347.7" y="150.4">U413</text>
<text x="82.3" y="159.3">R417</text>
<text x="159.8" y="156.8">R418</text>
<text x="180.1" y="156.8">C414</text>
<text x="96.3" y="163.1">C415</text>
<text x="107.7" y="163.1">C416</text>
<text x="159.8" y="166.9">R419</text>
<text x="116.6" y="193.6">U414</text>
<text x="139.4" y="194.9">C417</text>
<text x="156" y="194.9">L404</text>
<text x="178" y="192.3">3V3</text>
<text x="81.7" y="198.7">SYS_PWR</text>
<text x="82.3" y="203.8">R420</text>
<text x="159.8" y="201.2">R421</text>
<text x="173.7" y="199.9">C418</text>
<text x="180.1" y="201.2">C419</text>
<text x="96.3" y="207.6">C420</text>
<text x="107.7" y="207.6">C421</text>
<text x="159.8" y="211.4">R422</text>
</g>
<g font-size="2.3">
<text x="258.7" y="28.7">1</text>
<text x="261" y="30">1</text>
<text x="258.7" y="31.3">2</text>
<text x="261" y="32.5">2</text>
<text x="119" y="41.4">5</text>
<text x="133.2" y="41.4">1</text>
<text x="244.7" y="36.3">1</text>
<text x="244.7" y="38.9">2</text>
<text x="244.7" y="41.4">3</text>
<text x="247.1" y="37.6">I1</text>
<text x="247.1" y="40.2">I2</text>
<text x="254.6" y="40.2">NC</text>
<text x="254.6" y="37.6">NC</text>
<text x="259" y="41.4">8</text>
<text x="259" y="38.9">9</text>
<text x="259" y="36.3">10</text>
<text x="119" y="46.5">4</text>
<text x="121.3" y="47.8">EN</text>
<text x="121.3" y="42.7">VIN</text>
<text x="127" y="45.2">GND</text>
<text x="128.4" y="42.7">SW</text>
<text x="129.2" y="47.8">FB</text>
<text x="133.2" y="44">2</text>
<text x="133.2" y="46.5">3</text>
<text x="244.7" y="44">4</text>
<text x="244.7" y="46.5">5</text>
<text x="247.1" y="42.7">GND GND</text>
<text x="247.1" y="45.2">I3</text>
<text x="247.1" y="47.8">I4</text>
<text x="254.6" y="47.8">NC</text>
<text x="254.6" y="45.2">NC</text>
<text x="259" y="46.5">6</text>
<text x="259" y="44">7</text>
<text x="258.7" y="51.6">1</text>
<text x="261" y="52.9">1</text>
<text x="258.7" y="54.1">2</text>
<text x="261" y="55.4">2</text>
<text x="258.7" y="63">1</text>
<text x="258.7" y="65.6">2</text>
<text x="261" y="64.3">1</text>
<text x="244.7" y="70.6">1</text>
<text x="247.1" y="71.9">I1</text>
<text x="254.6" y="71.9">NC</text>
<text x="259" y="70.6">10</text>
<text x="261" y="66.8">2</text>
<text x="244.7" y="73.2">2</text>
<text x="244.7" y="75.7">3</text>
<text x="247.1" y="74.4">I2</text>
<text x="247.1" y="77">GND GND</text>
<text x="254.6" y="74.4">NC</text>
<text x="259" y="75.7">8</text>
<text x="259" y="73.2">9</text>
<text x="244.7" y="78.3">4</text>
<text x="244.7" y="80.8">5</text>
<text x="247.1" y="79.5">I3</text>
<text x="247.1" y="82.1">I4</text>
<text x="254.6" y="82.1">NC</text>
<text x="254.6" y="79.5">NC</text>
<text x="259" y="80.8">6</text>
<text x="259" y="78.3">7</text>
<text x="258.7" y="85.9">1</text>
<text x="258.7" y="88.4">2</text>
<text x="261" y="87.1">1</text>
<text x="261" y="89.7">2</text>
<text x="113.9" y="97.3">1</text>
<text x="113.9" y="99.8">2</text>
<text x="116.3" y="98.6">GND</text>
<text x="116.3" y="101.1">SW</text>
<text x="128.2" y="98.6">BOOT</text>
<text x="131.5" y="101.1">EN</text>
<text x="135.8" y="99.8">5</text>
<text x="135.8" y="97.3">6</text>
<text x="258.7" y="97.3">1</text>
<text x="258.7" y="99.8">2</text>
<text x="261" y="98.6">1</text>
<text x="261" y="101.1">2</text>
<text x="113.9" y="102.4">3</text>
<text x="116.3" y="103.7">VIN</text>
<text x="131.7" y="103.7">FB</text>
<text x="135.8" y="102.4">4</text>
<text x="258.7" y="110">1</text>
<text x="258.7" y="112.5">2</text>
<text x="261" y="111.3">1</text>
<text x="261" y="113.8">2</text>
<text x="304.4" y="115.1">1</text>
<text x="304.4" y="117.6">2</text>
<text x="306.8" y="116.4">B2</text>
<text x="306.8" y="118.9">GND</text>
<text x="315.2" y="118.9">VCC</text>
<text x="318.6" y="116.4">S</text>
<text x="321.2" y="117.6">5</text>
<text x="321.2" y="115.1">6</text>
<text x="261.4" y="125.2">3</text>
<text x="261.4" y="122.7">1</text>
<text x="304.4" y="120.2">3</text>
<text x="306.8" y="121.4">B1</text>
<text x="318.6" y="121.4">A</text>
<text x="321.2" y="120.2">4</text>
<text x="261.4" y="127.8">2</text>
<text x="115.2" y="151.9">1</text>
<text x="115.2" y="154.5">2</text>
<text x="117.5" y="153.2">GND</text>
<text x="117.5" y="155.7">SW</text>
<text x="129.4" y="153.2">BOOT</text>
<text x="132.8" y="155.7">EN</text>
<text x="137" y="154.5">5</text>
<text x="137" y="151.9">6</text>
<text x="346.3" y="154.5">1</text>
<text x="348.7" y="155.7">DIR</text>
<text x="357.2" y="155.7">VCC</text>
<text x="363.1" y="154.5">20</text>
<text x="115.2" y="157">3</text>
<text x="117.5" y="158.3">VIN</text>
<text x="133" y="158.3">FB</text>
<text x="137" y="157">4</text>
<text x="346.3" y="157">2</text>
<text x="346.3" y="159.5">3</text>
<text x="348.7" y="158.3">A1</text>
<text x="348.7" y="160.8">A2</text>
<text x="357.4" y="158.3">OE#</text>
<text x="359.2" y="160.8">B1</text>
<text x="363.1" y="159.5">18</text>
<text x="363.1" y="157">19</text>
<text x="346.3" y="162.1">4</text>
<text x="346.3" y="164.6">5</text>
<text x="346.3" y="167.2">6</text>
<text x="348.7" y="163.3">A3</text>
<text x="348.7" y="165.9">A4</text>
<text x="359.2" y="165.9">B3</text>
<text x="359.2" y="163.3">B2</text>
<text x="363.1" y="167.2">15</text>
<text x="363.1" y="164.6">16</text>
<text x="363.1" y="162.1">17</text>
<text x="346.3" y="169.7">7</text>
<text x="346.3" y="172.2">8</text>
<text x="348.7" y="168.4">A5</text>
<text x="348.7" y="171">A6</text>
<text x="348.7" y="173.5">A7</text>
<text x="359.2" y="173.5">B6</text>
<text x="359.2" y="171">B5</text>
<text x="359.2" y="168.4">B4</text>
<text x="363.1" y="172.2">13</text>
<text x="363.1" y="169.7">14</text>
<text x="345" y="177.3">10</text>
<text x="346.3" y="174.8">9</text>
<text x="348.7" y="176">A8</text>
<text x="348.7" y="178.6">GND</text>
<text x="359.2" y="178.6">B8</text>
<text x="359.2" y="176">B7</text>
<text x="363.1" y="177.3">11</text>
<text x="363.1" y="174.8">12</text>
<text x="115.2" y="196.4">1</text>
<text x="117.5" y="197.6">GND</text>
<text x="129.4" y="197.6">BOOT</text>
<text x="137" y="196.4">6</text>
<text x="115.2" y="198.9">2</text>
<text x="115.2" y="201.4">3</text>
<text x="117.5" y="200.2">SW</text>
<text x="117.5" y="202.7">VIN</text>
<text x="132.8" y="200.2">EN</text>
<text x="133" y="202.7">FB</text>
<text x="137" y="201.4">4</text>
<text x="137" y="198.9">5</text>
</g>
</svg>
